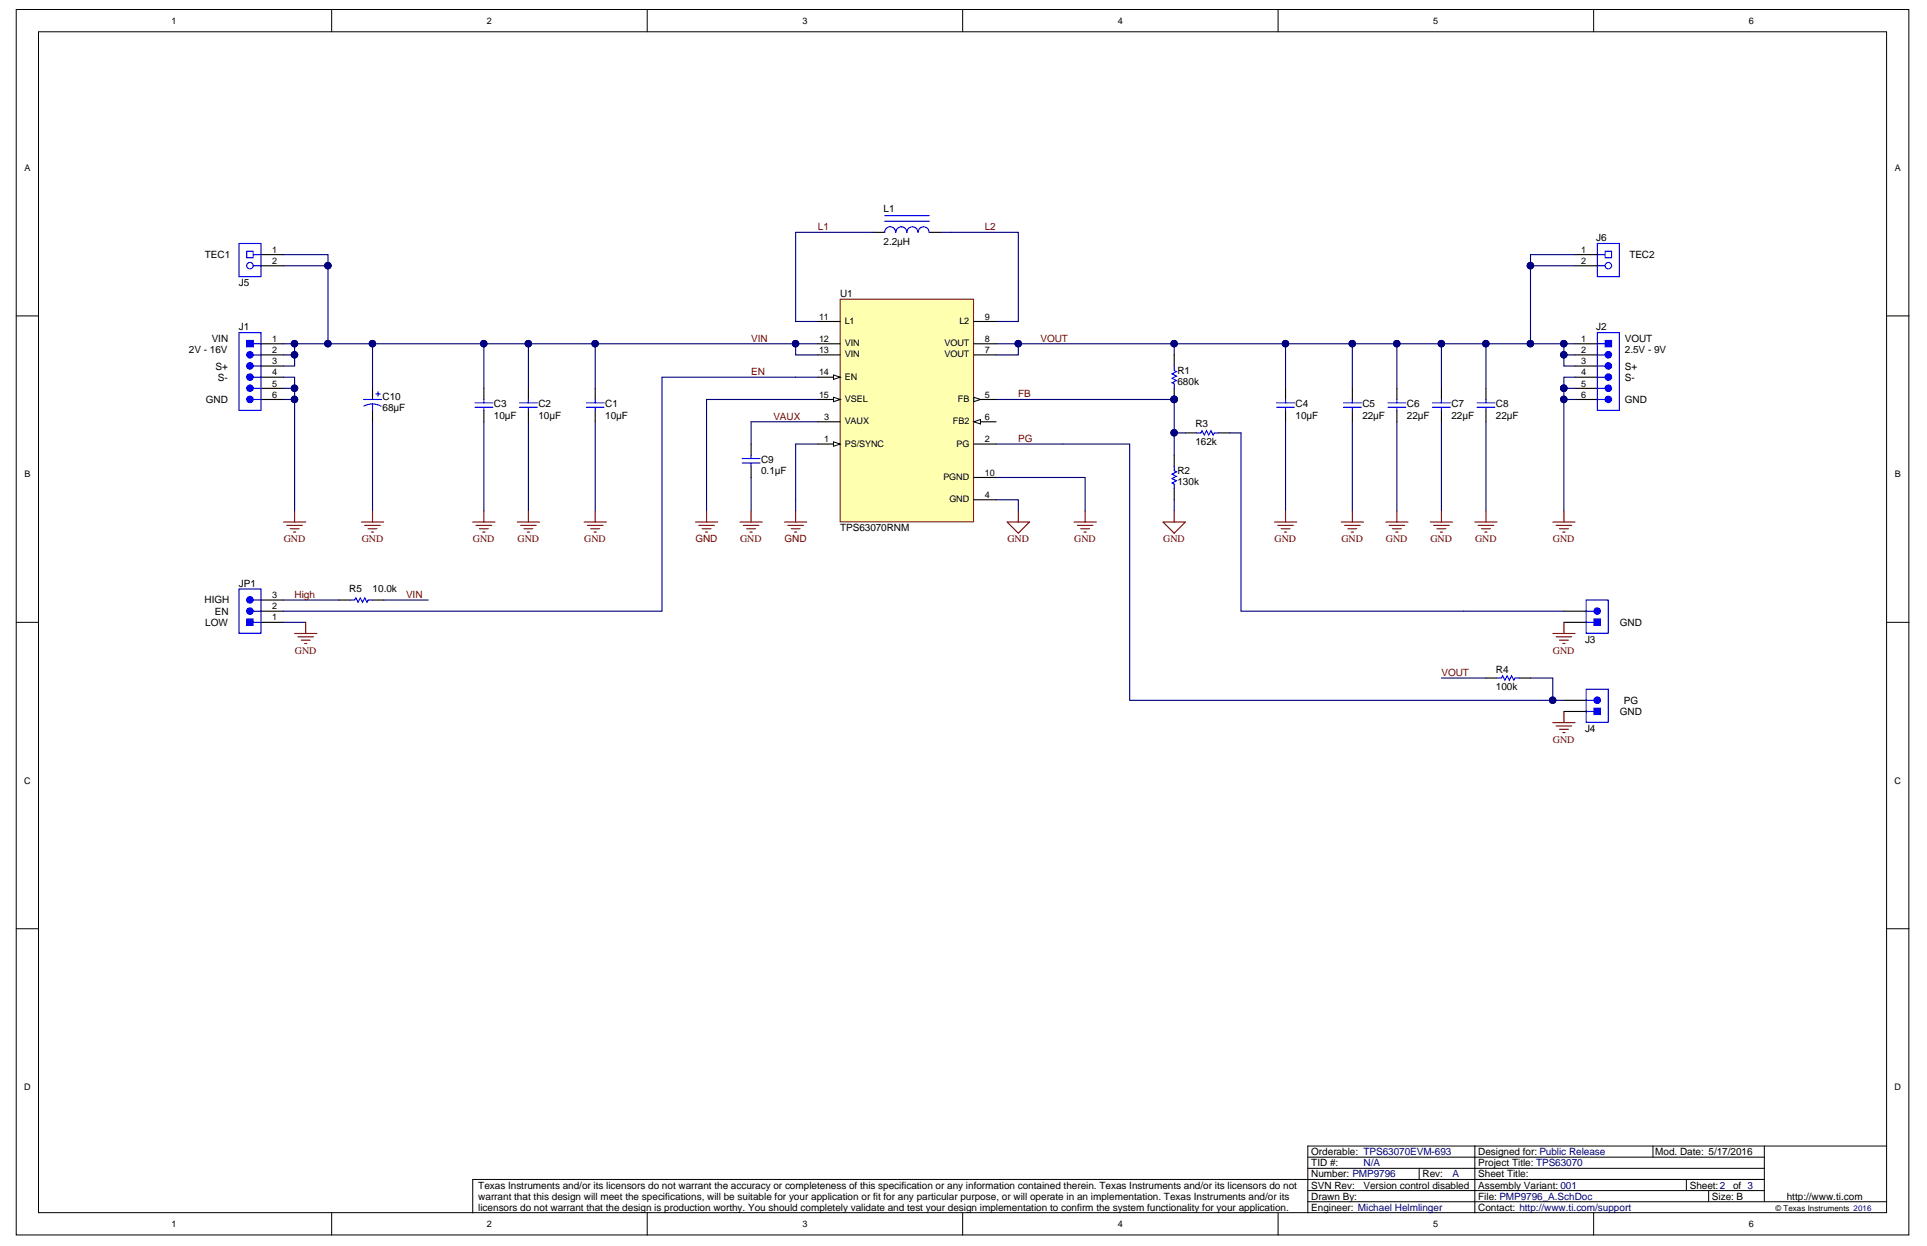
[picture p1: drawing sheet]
<svg xmlns="http://www.w3.org/2000/svg" width="432mm" height="279mm" viewBox="0 0 432 279" stroke-linecap="round" stroke-linejoin="round" font-family="sans-serif">
<g fill="#fff" stroke="#000" stroke-width=".22">
<path d="M3.6 2.1h424.1v274.5h-424.1z"/>
<path d="M8.6 7.1h414.1v264.5h-414.1z"/>
</g>
<g fill="none" stroke="#000" stroke-width=".22">
<path d="M74.3 2.1v5M145 2.1v5M215.7 2.1v5M286.4 2.1v5M357.1 2.1v5M3.6 70.8h5M422.8 70.8h5M3.6 139.4h5M422.8 139.4h5M3.6 208h5M422.8 208h5M293.1 259.2h102.2"/>
<path d="M330.5 256.7h-37.4v14.9M370.4 256.7v2.5M395.3 256.7v12.4M422.8 256.7h-92.3v14.9M74.3 271.6v5M145 271.6v5M215.7 271.6v5M286.4 271.6v5M293.1 269.1h129.7M293.1 266.6h102.2M293.1 261.6h102.2M318 261.6v2.5"/>
<path d="M357.1 271.6v5M377.9 264.1v2.5M382.9 266.6v2.5M395.3 264.1h-289.4v7.5"/>
</g>
<path d="M53.5 131.9h5v9.9h-5z" fill="#fff" stroke="#00f" stroke-width=".25"/>
<path d="M56.8 136.9h1.7M56.8 139.4h1.7M56.8 134.4h1.7" fill="none" stroke="#00f" stroke-width=".25"/>
<g fill="#00f" stroke="#00f" stroke-width=".25">
<circle cx="56" cy="136.9" r=".72"/>
<circle cx="56" cy="134.4" r=".72"/>
</g>
<path d="M58.5 87h5M58.5 84.5h5M58.5 139.4h5M58.5 136.9h5M58.5 134.4h5" fill="none" stroke="#000" stroke-width=".25"/>
<path d="M55.3 138.6h1.4v1.5h-1.4z" fill="#00f" stroke="#00f" stroke-width=".22"/>
<path d="M53.5 74.5h5v17.4h-5z" fill="#fff" stroke="#00f" stroke-width=".25"/>
<path d="M56.8 79.5h1.7M56.8 77h1.7M56.8 82h1.7M56.8 84.5h1.7M56.8 87h1.7M56.8 89.5h1.7" fill="none" stroke="#00f" stroke-width=".25"/>
<g fill="#00f" stroke="#00f" stroke-width=".25">
<path d="M55.3 76.2h1.4v1.5h-1.4z"/>
<circle cx="56" cy="79.5" r=".72"/>
<circle cx="56" cy="82" r=".72"/>
<circle cx="56" cy="84.5" r=".72"/>
<circle cx="56" cy="86.9" r=".72"/>
<circle cx="56" cy="89.4" r=".72"/>
</g>
<path d="M58.5 77h5M58.5 79.5h5M58.5 82h5M58.5 89.5h5M352.9 87h5M352.9 84.5h5" fill="none" stroke="#000" stroke-width=".25"/>
<path d="M357.9 74.5h5v17.4h-5z" fill="#fff" stroke="#00f" stroke-width=".25"/>
<g fill="none" stroke="#00f" stroke-width=".25">
<path d="M198.2 49.5h10M198.2 48.3h10M200.7 52a1.22 1.22 0 0 0-1.2-1.2 1.22 1.22 0 0 0-1.3 1.2M203.2 52a1.22 1.22 0 0 0-1.2-1.2 1.22 1.22 0 0 0-1.3 1.2M208.2 52a1.25 1.25 0 0 0-1.3-1.2 1.25 1.25 0 0 0-1.2 1.2 1.22 1.22 0 0 0-1.2-1.2 1.22 1.22 0 0 0-1.3 1.2M357.9 79.5h1.8M357.9 77h1.8M81.5 89.5h4M83.5 90.5l.8 .1 1.1 .4M83.5 90.5l-1.2 .1-.8 .4M83.5 90.5v1.5M84.2 88.2h1"/>
<path d="M84.7 87.7v1M106.4 90.2h4M106.4 91.2h4M108.4 89.5v.7M108.4 91.2v.8M116.4 90.2h4M116.4 91.2h4M118.4 89.5v.7M118.4 91.2v.8M131.4 90.2h4M131.4 91.2h4M133.4 89.5v.7"/>
<path d="M133.4 91.2v.8M286.1 90.2h4M286.1 91.2h4M288.1 89.5v.7M288.1 91.2v.8M301 90.2h4M301 91.2h4M303 89.5v.7M303 91.2v.8M311 90.2h4M311 91.2h4M313 89.5v.7"/>
<path d="M313 91.2v.8M321 90.2h4M321 91.2h4M323 89.5v.7M323 91.2v.8M357.9 82h1.8M357.9 84.5h1.8M357.9 87h1.8M357.9 89.5h1.8M166.3 102.7h4M166.3 103.7h4M168.3 101.9v.8"/>
<path d="M168.3 103.7v.7M78.5 134.4h1l.2-.5 .5 1 .5-1 .5 1 .5-1 .5 1 .3-.5h1M335.5 151.9h1l.2-.5 .5 1 .5-1 .5 1 .5-1 .5 1 .3-.5h1"/>
</g>
<g fill="#00f" stroke="#00f" stroke-width=".25">
<path d="M359.7 76.2h1.4v1.5h-1.4z"/>
<circle cx="360.4" cy="79.5" r=".72"/>
<circle cx="360.4" cy="82" r=".72"/>
<circle cx="360.4" cy="84.5" r=".72"/>
<circle cx="360.4" cy="86.9" r=".72"/>
<circle cx="360.4" cy="89.4" r=".72"/>
</g>
<g fill="none" stroke="#000" stroke-width=".25">
<path d="M195.7 52h2.5M208.2 52h2.5M352.9 77h5M352.9 79.5h5M83.5 87v2.5M83.5 92v2.5M108.4 87v2.5M108.4 92v2.5M118.4 87v2.5M118.4 92v2.5M133.4 87v2.5M133.4 92v2.5"/>
<path d="M168.3 99.4v2.5M288.1 87v2.5M288.1 92v2.5M303 87v2.5M303 92v2.5M313 87v2.5M313 92v2.5M323 87v2.5M323 92v2.5M352.9 82h5M352.9 89.5h5M168.3 104.4v2.5"/>
<path d="M76 134.4h2.5M83.5 134.4h2.5M333 151.9h2.5M340.5 151.9h2.5"/>
</g>
<g fill="none" stroke="#000080" stroke-width=".25">
<path d="M195.7 52h-17.4v20h5M210.7 52h17.5v20h-5M63.5 77h119.8M66 77v2.5h-2.5M66 79.5v2.5h-2.5M83.5 77v10M108.4 77v10M118.4 77v10M133.4 77v10M178.3 77v2.5h5M223.2 77h129.7M228.2 77v2.5h-5"/>
<path d="M263.1 77v2.5M288.1 77v10M303 77v10M313 77v10M323 77v10M350.4 77v2.5h2.5M350.4 79.5v2.5h2.5M63.5 87h2.5v27.4M63.5 84.5h2.5v2.5M63.5 89.5h2.5M83.5 94.5v19.9M108.4 94.5v19.9"/>
<path d="M118.4 94.5v19.9M133.4 94.5v19.9M178.3 89.5h5M178.3 99.4h5M183.3 84.5h-35v52.4h-84.8M183.3 94.5h-15v4.9M223.2 89.5h32.4M223.2 99.4h15M288.1 94.5v19.9M303 94.5v19.9M313 94.5v19.9M323 94.5v19.9"/>
<path d="M350.4 87v27.4M350.4 89.5h2.5M350.4 87h2.5M352.9 84.5h-2.5v2.5M168.3 106.9v7.5M223.2 106.9h20v7.5M223.2 111.9h5v2.5M63.5 139.4h5M63.5 134.4h12.5M86 134.4h10"/>
</g>
<g fill="#000080" stroke="#000080" stroke-width=".22">
<circle cx="66" cy="77" r=".72"/>
<circle cx="73.5" cy="77" r=".72"/>
<circle cx="83.5" cy="77" r=".72"/>
<circle cx="108.4" cy="77" r=".72"/>
<circle cx="118.4" cy="77" r=".72"/>
<circle cx="133.3" cy="77" r=".72"/>
<circle cx="178.3" cy="77" r=".72"/>
<circle cx="228.2" cy="77" r=".72"/>
<circle cx="263.1" cy="77" r=".72"/>
<circle cx="288" cy="77" r=".72"/>
<circle cx="303" cy="77" r=".72"/>
<circle cx="313" cy="77" r=".72"/>
<circle cx="323" cy="77" r=".72"/>
<circle cx="332.9" cy="77" r=".72"/>
<circle cx="342.9" cy="77" r=".72"/>
<circle cx="350.4" cy="77" r=".72"/>
<circle cx="66" cy="86.9" r=".72"/>
<circle cx="66" cy="89.4" r=".72"/>
<circle cx="66" cy="79.5" r=".72"/>
<circle cx="350.4" cy="79.5" r=".72"/>
<circle cx="350.4" cy="86.9" r=".72"/>
<circle cx="350.4" cy="89.4" r=".72"/>
</g>
<g fill="none" stroke="#800000" stroke-width=".25">
<path d="M63.5 116.9h5M64.3 117.7h3.5M65 118.4h2M65.8 119.2h.5M66 114.4v2.5M81 116.9h5M81.7 117.7h3.5M82.5 118.4h2M83.2 119.2h.5M83.5 114.4v2.5M105.9 116.9h5M106.7 117.7h3.5"/>
<path d="M107.4 118.4h2M108.2 119.2h.5M108.4 114.4v2.5M115.9 116.9h5M116.7 117.7h3.5M117.4 118.4h2M118.2 119.2h.5M118.4 114.4v2.5M130.9 116.9h5M131.6 117.7h3.5M132.4 118.4h2M133.1 119.2h.5"/>
<path d="M133.4 114.4v2.5M165.8 116.9h5M166.6 117.7h3.5M167.3 118.4h2M168.1 119.2h.5M168.3 114.4v2.5M225.7 116.9h5l-2.5 2.5zM228.2 114.4v2.5M240.7 116.9h4.9M241.4 117.7h3.5M242.2 118.4h2M242.9 119.2h.5"/>
<path d="M243.2 114.4v2.5M260.6 116.9h5l-2.5 2.5zM263.1 114.4v2.5M285.6 116.9h5M286.3 117.7h3.5M287.1 118.4h2M287.8 119.2h.5M288.1 114.4v2.5M300.5 116.9h5M301.3 117.7h3.5M302 118.4h2M302.8 119.2h.5"/>
<path d="M303 114.4v2.5M310.5 116.9h5M311.3 117.7h3.5M312 118.4h2M312.8 119.2h.5M313 114.4v2.5M320.5 116.9h5M321.2 117.7h3.5M322 118.4h2M322.7 119.2h.5M323 114.4v2.5M347.9 116.9h5"/>
<path d="M348.7 117.7h3.5M349.4 118.4h2M350.2 119.2h.5M350.4 114.4v2.5M68.5 139.4v2.5M66 141.9h5M66.8 142.6h3.5M67.5 143.4h2M68.3 144.1h.5"/>
</g>
<path d="M355.4 154.3h5v7.5h-5z" fill="#fff" stroke="#00f" stroke-width=".25"/>
<path d="M263.1 82v1l.5 .2-1 .5 1 .5-1 .5 1 .5-1 .5 .5 .3v1M355.4 156.8h1.8M355.4 159.3h1.8" fill="none" stroke="#00f" stroke-width=".25"/>
<circle cx="357.9" cy="156.8" r=".72" fill="#00f" stroke="#00f" stroke-width=".25"/>
<path d="M263.1 79.5v2.5M263.1 87v2.5M350.4 159.3h5M350.4 156.8h5" fill="none" stroke="#000" stroke-width=".25"/>
<path d="M357.2 158.6h1.4v1.4h-1.4z" fill="#00f" stroke="#00f" stroke-width=".22"/>
<path d="M238.2 99.4h14.9v57.4h97.3M263.1 89.5v12.4M263.1 111.9v2.5" fill="none" stroke="#000080" stroke-width=".25"/>
<g fill="#000080" stroke="#000080" stroke-width=".22">
<circle cx="347.9" cy="156.8" r=".72"/>
<circle cx="263.1" cy="89.4" r=".72"/>
<circle cx="263.1" cy="96.9" r=".72"/>
</g>
<path d="M350.4 159.3v2.5M347.9 161.8h5M348.7 162.6h3.5M349.4 163.3h2M350.2 164.1h.5" fill="none" stroke="#800000" stroke-width=".25"/>
<path d="M188.3 67h29.9v49.9h-29.9z" fill="#ffffb0" stroke="#800000" stroke-width=".22"/>
<path d="M183.3 99.4h5" fill="none" stroke="#000" stroke-width=".25"/>
<path d="M186.8 98.9l1.5 .5-1.5 .5z" fill="#fff"/>
<path d="M186.8 98.9l1.5 .5-1.5 .5z" fill="none" stroke="#000" stroke-width=".22"/>
<path d="M183.3 94.5h5M218.2 99.4h5M218.2 89.5h5M218.2 111.9h5" fill="none" stroke="#000" stroke-width=".25"/>
<path d="M218.2 89l1.5 .5-1.5 .5z" fill="#fff"/>
<path d="M218.2 89l1.5 .5-1.5 .5z" fill="none" stroke="#000" stroke-width=".22"/>
<path d="M218.2 94.5h5" fill="none" stroke="#000" stroke-width=".25"/>
<path d="M218.2 94.5l1.5-.5v1z" fill="#fff"/>
<path d="M218.2 94.5l1.5-.5v1z" fill="none" stroke="#000" stroke-width=".22"/>
<path d="M183.3 79.5h5M183.3 72h5M218.2 79.5h5M218.2 72h5M183.3 84.5h5M218.2 106.9h5" fill="none" stroke="#000" stroke-width=".25"/>
<path d="M186.8 84l1.5 .5-1.5 .5z" fill="#fff"/>
<path d="M186.8 84l1.5 .5-1.5 .5z" fill="none" stroke="#000" stroke-width=".22"/>
<path d="M183.3 89.5h5" fill="none" stroke="#000" stroke-width=".25"/>
<path d="M186.8 89l1.5 .5-1.5 .5z" fill="#fff"/>
<path d="M186.8 89l1.5 .5-1.5 .5z" fill="none" stroke="#000" stroke-width=".22"/>
<path d="M183.3 77h5M218.2 77h5" fill="none" stroke="#000" stroke-width=".25"/>
<path d="M178.3 89.5h-20v24.9M178.3 99.4v15M255.6 89.5h7.5" fill="none" stroke="#000080" stroke-width=".25"/>
<circle cx="263.1" cy="89.4" r=".72" fill="#000080" stroke="#000080" stroke-width=".22"/>
<path d="M155.8 116.9h5M156.6 117.7h3.5M157.3 118.4h2M158.1 119.2h.5M158.3 114.4v2.5M175.8 116.9h5M176.5 117.7h3.5M177.3 118.4h2M178 119.2h.5M178.3 114.4v2.5" fill="none" stroke="#800000" stroke-width=".25"/>
<path d="M355.4 134.4h5v7.4h-5z" fill="#fff" stroke="#00f" stroke-width=".25"/>
<path d="M268.1 97h1l.3-.5 .5 1 .4-1 .5 1 .5-1 .5 1 .3-.5h1M331 90.2h4M331 91.2h4M333 89.5v.7M333 91.2v.8M263.1 104.4v1l.5 .3-1 .5 1 .5-1 .5 1 .5-1 .5 .5 .2v1M355.4 136.9h1.8M355.4 139.4h1.8" fill="none" stroke="#00f" stroke-width=".25"/>
<circle cx="357.9" cy="136.9" r=".72" fill="#00f" stroke="#00f" stroke-width=".25"/>
<path d="M265.6 97h2.5M273.1 97h2.5M333 87v2.5M333 92v2.5M263.1 101.9v2.5M263.1 109.4v2.5M350.4 139.4h5M350.4 136.9h5" fill="none" stroke="#000" stroke-width=".25"/>
<path d="M357.2 138.6h1.4v1.5h-1.4z" fill="#00f" stroke="#00f" stroke-width=".22"/>
<path d="M330.5 116.9h5M331.2 117.7h3.5M332 118.4h2M332.7 119.2h.5M333 114.4v2.5M350.4 139.4v2.5M347.9 141.9h5M348.7 142.6h3.5M349.4 143.4h2M350.2 144.1h.5" fill="none" stroke="#800000" stroke-width=".25"/>
<path d="M333 77v10M263.1 97h2.5M275.6 97h2.5v39.9h72.3M333 94.5v19.9M323 151.9h10M343 151.9h4.9v4.9" fill="none" stroke="#000080" stroke-width=".25"/>
<g fill="#000080" stroke="#000080" stroke-width=".22">
<circle cx="347.9" cy="156.8" r=".72"/>
<circle cx="263.1" cy="96.9" r=".72"/>
<circle cx="332.9" cy="77" r=".72"/>
</g>
<path d="M53.5 54.5h5v7.5h-5z" fill="#fff" stroke="#00f" stroke-width=".25"/>
<path d="M56.8 59.5h1.7" fill="none" stroke="#00f" stroke-width=".25"/>
<circle cx="56" cy="59.5" r=".72" fill="#fff" stroke="#00f" stroke-width=".25"/>
<path d="M56.8 57h1.7" fill="none" stroke="#00f" stroke-width=".25"/>
<path d="M58.5 57h5M58.5 59.5h5" fill="none" stroke="#000" stroke-width=".25"/>
<g fill="#fff" stroke="#00f" stroke-width=".25">
<path d="M55.3 56.3h1.4v1.4h-1.4z"/>
<path d="M357.9 54.5h5v7.5h-5z"/>
</g>
<path d="M357.9 59.5h1.8" fill="none" stroke="#00f" stroke-width=".25"/>
<circle cx="360.4" cy="59.5" r=".72" fill="#fff" stroke="#00f" stroke-width=".25"/>
<path d="M357.9 57h1.8" fill="none" stroke="#00f" stroke-width=".25"/>
<path d="M352.9 57h5M352.9 59.5h5" fill="none" stroke="#000" stroke-width=".25"/>
<path d="M359.7 56.3h1.4v1.4h-1.4z" fill="#fff" stroke="#00f" stroke-width=".25"/>
<path d="M63.5 57h10v20M63.5 59.5h10M352.9 59.5h-9.9v17.5M352.9 57h-9.9v2.5" fill="none" stroke="#000080" stroke-width=".25"/>
<g fill="#000080" stroke="#000080" stroke-width=".22">
<circle cx="73.5" cy="77" r=".72"/>
<circle cx="73.5" cy="59.5" r=".72"/>
<circle cx="342.9" cy="77" r=".72"/>
<circle cx="342.9" cy="59.5" r=".72"/>
</g>
<g font-size="2.2">
<text x="198" y="47.6">L1</text>
<text x="45.9" y="57.8">TEC1</text>
<text x="198" y="54.8">2.2µH</text>
<text x="357.7" y="54">J6</text>
<text x="365.1" y="57.8">TEC2</text>
<text x="53.5" y="64">J5</text>
<text x="188.3" y="66.5">U1</text>
<text x="47.4" y="76.5">VIN</text>
<text x="53.5" y="74">J1</text>
<text x="357.7" y="74">J2</text>
<text x="364.1" y="76.5">VOUT</text>
<text x="42.3" y="79">2V - 16V</text>
<text x="48.3" y="82.8">S+</text>
<text x="263.8" y="83.8">R1</text>
<text x="364.1" y="79">2.5V - 9V</text>
<text x="364.1" y="82.8">S+</text>
<text x="48.8" y="85.2">S-</text>
<text x="85.7" y="89.5">C10</text>
<text x="263.8" y="86.3">680k</text>
<text x="364.1" y="85.2">S-</text>
<text x="46.1" y="90.2">GND</text>
<text x="85.7" y="92">68µF</text>
<text x="110.7" y="93.7">10µF</text>
<text x="110.7" y="91.3">C3</text>
<text x="120.7" y="93.7">10µF</text>
<text x="120.7" y="91.3">C2</text>
<text x="135.6" y="93.7">10µF</text>
<text x="135.6" y="91.3">C1</text>
<text x="267.9" y="95.7">R3</text>
<text x="290.3" y="93.7">10µF</text>
<text x="290.3" y="91.3">C4</text>
<text x="305.3" y="93.7">22µF</text>
<text x="305.3" y="91.3">C5</text>
<text x="315.3" y="93.7">22µF</text>
<text x="315.3" y="91.3">C6</text>
<text x="325.2" y="93.7">22µF</text>
<text x="325.2" y="91.3">C7</text>
<text x="335.2" y="93.7">22µF</text>
<text x="335.2" y="91.3">C8</text>
<text x="364.1" y="90.2">GND</text>
<text x="267.9" y="99.7">162k</text>
<text x="170.5" y="106.2">0.1µF</text>
<text x="170.5" y="103.7">C9</text>
<text x="263.8" y="106.2">R2</text>
<text x="263.8" y="108.7">130k</text>
<text x="188.3" y="118.9">TPS63070RNM</text>
<text x="53.5" y="131.4">JP1</text>
<text x="45.8" y="135.1">HIGH</text>
<text x="48.2" y="137.6">EN</text>
<text x="78.3" y="132.6">R5</text>
<text x="83.5" y="132.6">10.0k</text>
<text x="46" y="140.1">LOW</text>
<text x="355.2" y="143.9">J3</text>
<text x="363" y="140.1">GND</text>
<text x="335.2" y="154.6">100k</text>
<text x="335.2" y="150.6">R4</text>
<text x="363" y="160.1">GND</text>
<text x="363.9" y="157.6">PG</text>
<text x="355.2" y="163.9">J4</text>
<text x="293.8" y="263.7">Number: PMP9796</text>
<text x="293.8" y="261.2">TID #:</text>
<text x="293.8" y="258.7">Orderable: TPS63070EVM-693</text>
<text x="318.8" y="263.7">Rev:</text>
<text x="331.2" y="263.7">Sheet Title:</text>
<text x="331.2" y="261.2">Project Title: TPS63070</text>
<text x="331.2" y="258.7">Designed for: Public Release</text>
<text x="370.9" y="258.7">Mod. Date: 5/17/2016</text>
<text x="107.2" y="266.2">Texas Instruments and/or its licensors do not warrant the accuracy or completeness of this specification or any information contained therein. Texas Instruments and/or its licensors do not</text>
<text x="107.2" y="268.7">warrant that this design will meet the specifications, will be suitable for your application or fit for any particular purpose, or will operate in an implementation. Texas Instruments and/or its</text>
<text x="293.8" y="268.7">Drawn By:</text>
<text x="293.8" y="266.2">SVN Rev:</text>
<text x="305.5" y="266.2">Version control disabled</text>
<text x="331.2" y="268.7">File: PMP9796_A.SchDoc</text>
<text x="331.2" y="266.2">Assembly Variant: 001</text>
<text x="378.6" y="266.2">Sheet:2</text>
<text x="383.6" y="268.7">Size: B</text>
<text x="388.4" y="266.2">of 3</text>
<text x="400.4" y="268.7">http://www.ti.com</text>
<text x="107.2" y="271.2">licensors do not warrant that the design is production worthy. You should completely validate and test your design implementation to confirm the system functionality for your application.</text>
<text x="293.8" y="271.2">Engineer: Michael Helmlinger</text>
<text x="331.2" y="271.2">Contact: http://www.ti.com/support</text>
</g>
<g font-size="2.2" fill="#800000">
<text x="183.3" y="51.5">L1</text>
<text x="220.7" y="51.5">L2</text>
<text x="168.3" y="76.5">VIN</text>
<text x="233.2" y="76.5">VOUT</text>
<text x="168.3" y="84">EN</text>
<text x="228.2" y="89">FB</text>
<text x="173.3" y="94">VAUX</text>
<text x="228.2" y="99">PG</text>
<text x="63.6" y="121.4">GND</text>
<text x="81" y="121.4">GND</text>
<text x="106" y="121.4">GND</text>
<text x="116" y="121.4">GND</text>
<text x="130.9" y="121.4">GND</text>
<text x="155.8" y="121.4">GND</text>
<text x="165.9" y="121.4">GND</text>
<text x="175.8" y="121.4">GND</text>
<text x="225.8" y="121.4">GND</text>
<text x="240.7" y="121.4">GND</text>
<text x="260.7" y="121.4">GND</text>
<text x="285.6" y="121.4">GND</text>
<text x="300.6" y="121.4">GND</text>
<text x="310.6" y="121.4">GND</text>
<text x="320.5" y="121.4">GND</text>
<text x="330.5" y="121.4">GND</text>
<text x="348" y="121.4">GND</text>
<text x="66" y="133.9">High</text>
<text x="91" y="133.9">VIN</text>
<text x="66.1" y="146.4">GND</text>
<text x="348" y="146.4">GND</text>
<text x="323" y="151.4">VOUT</text>
<text x="348" y="166.3">GND</text>
</g>
<g font-size="2.2" fill="#000080">
<text x="305.5" y="261.2">N/A</text>
<text x="325.5" y="263.7">A</text>
</g>
<g font-size="2">
<text x="38.4" y="5.3">1</text>
<text x="109.1" y="5.3">2</text>
<text x="179.8" y="5.3">3</text>
<text x="250.5" y="5.3">4</text>
<text x="321.2" y="5.3">5</text>
<text x="391.9" y="5.3">6</text>
<text x="5.5" y="38.3">A</text>
<text x="424.6" y="38.3">A</text>
<text x="61" y="56.6">1</text>
<text x="61" y="59.1">2</text>
<text x="354.3" y="56.6">1</text>
<text x="354.3" y="59.1">2</text>
<text x="183.5" y="71.6">11</text>
<text x="220.7" y="71.6">9</text>
<text x="61" y="76.6">1</text>
<text x="183.5" y="76.6">12</text>
<text x="189.3" y="72.6">L1</text>
<text x="189.3" y="77.6">VIN</text>
<text x="211.6" y="77.6">VOUT</text>
<text x="215" y="72.6">L2</text>
<text x="220.7" y="76.6">8</text>
<text x="354.3" y="76.6">1</text>
<text x="61" y="79.1">2</text>
<text x="61" y="81.6">3</text>
<text x="183.5" y="79.1">13</text>
<text x="189.3" y="80">VIN</text>
<text x="211.6" y="80">VOUT</text>
<text x="220.7" y="79.1">7</text>
<text x="354.3" y="79.1">2</text>
<text x="354.3" y="81.6">3</text>
<text x="61" y="86.6">5</text>
<text x="61" y="84.1">4</text>
<text x="61" y="89.1">6</text>
<text x="183.5" y="84.1">14</text>
<text x="183.5" y="89.1">15</text>
<text x="189.3" y="85">EN</text>
<text x="220.7" y="89.1">5</text>
<text x="354.3" y="86.6">5</text>
<text x="354.3" y="84.1">4</text>
<text x="354.3" y="89.1">6</text>
<text x="184.7" y="94">3</text>
<text x="189.3" y="95">VAUX</text>
<text x="189.3" y="90">VSEL</text>
<text x="213.5" y="95">FB2</text>
<text x="214.6" y="90">FB</text>
<text x="220.7" y="94">6</text>
<text x="184.7" y="99">1</text>
<text x="189.3" y="100">PS/SYNC</text>
<text x="214.3" y="100">PG</text>
<text x="220.7" y="99">2</text>
<text x="5.5" y="106.9">B</text>
<text x="211.4" y="107.5">PGND</text>
<text x="220.7" y="106.5">10</text>
<text x="424.6" y="106.9">B</text>
<text x="212.7" y="112.5">GND</text>
<text x="220.7" y="111.5">4</text>
<text x="61" y="136.5">2</text>
<text x="61" y="134">3</text>
<text x="61" y="138.9">1</text>
<text x="5.4" y="175.5">C</text>
<text x="424.5" y="175.5">C</text>
<text x="5.4" y="244.1">D</text>
<text x="424.5" y="244.1">D</text>
<text x="38.4" y="274.8">1</text>
<text x="109.1" y="274.8">2</text>
<text x="179.8" y="274.8">3</text>
<text x="250.5" y="274.8">4</text>
<text x="321.2" y="274.8">5</text>
<text x="391.9" y="274.8">6</text>
</g>
<text font-size="1.8" x="397.8" y="271.3">© Texas Instruments 2016</text>
</svg>
